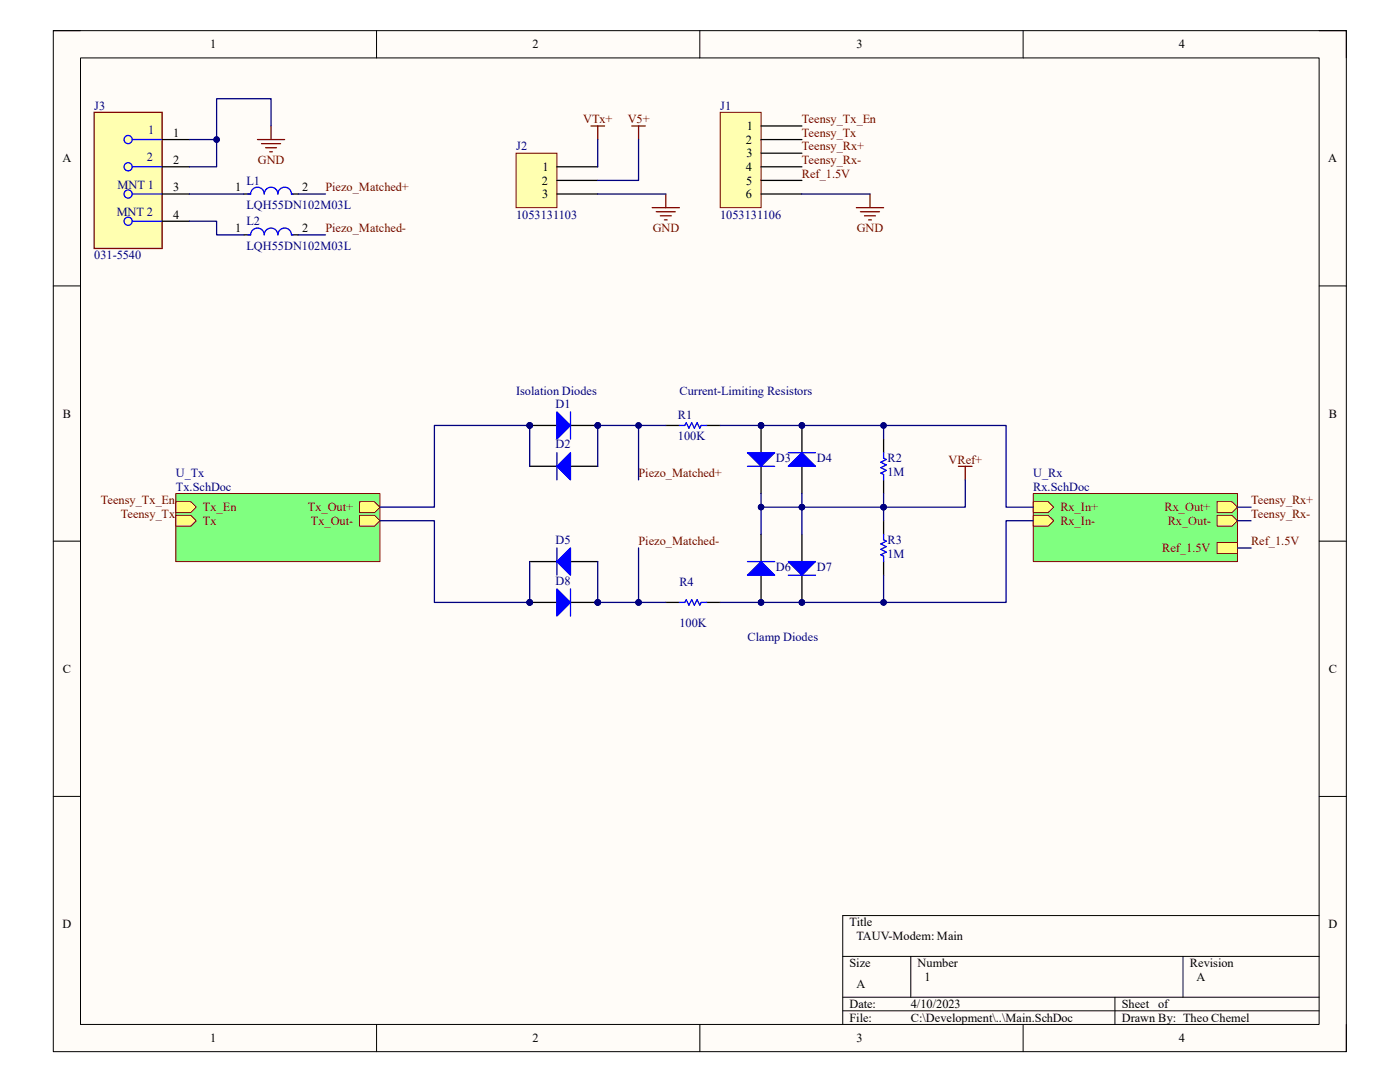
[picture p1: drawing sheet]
<svg xmlns="http://www.w3.org/2000/svg" width="279mm" height="216mm" viewBox="0 0 279 216" stroke-linecap="round" stroke-linejoin="round" font-family="sans-serif">
<path d="M10.6 6.1h258.1v203.7h-258.1z" fill-rule="evenodd" fill="#fffcf8"/>
<path d="M10.6 6.1h258.1v203.7h-258.1z" fill="none" stroke="#000" stroke-width=".2"/>
<path d="M16.1 11.6h247.2v192.8h-247.2z" fill-rule="evenodd" fill="#fffcf8"/>
<g fill="none" stroke="#000" stroke-width=".2">
<path d="M10.6 6.1h5.5M16.1 11.6h247.2v192.8h-247.2zM75.1 6.1v5.4M139.7 6.1v5.5M204.2 6.1v5.5M263.3 6.1h5.4v5.5M10.6 57h5.5M263.3 57.1h5.4M10.6 108h5.5M263.3 108h5.4M10.6 158.9h5.5M263.3 158.9h5.4"/>
<path d="M168.2 190.8h95.1M168.2 199h95.1M181.8 190.8v8.2M222.5 199v5.4M236.1 190.8v8.2M263.3 182.7h-95.1v21.7M75.2 204.4v5.4M139.7 204.4v5.4M168.2 201.7h95.1M204.2 204.4v5.4M268.7 204.4v5.4"/>
</g>
<g fill="none" stroke="#800000" stroke-width=".25">
<path d="M117.9 25.1h2.7M119.3 25.1v2.8M126.1 25.1h2.7M127.4 25.1v2.8M132.9 38.7v2.7M173.6 38.7v2.7M130.2 41.4h5.4M131 42.2h3.8M131.8 43.1h2.2M132.6 43.9h.5M170.9 41.4h5.4M171.7 42.2h3.8"/>
<path d="M172.5 43.1h2.2M173.3 43.9h.6"/>
</g>
<path d="M35.1 98.5h40.7v13.6h-40.7z" fill-rule="evenodd" fill="#80ff80"/>
<path d="M35.1 98.5h40.7v13.6h-40.7z" fill="none" stroke="#800000" stroke-width=".2"/>
<path d="M35.1 100.1h3l1.1 1.1-1.1 1.1h-3z" fill-rule="evenodd" fill="#ffff80"/>
<path d="M35.1 100.1h3l1.1 1.1-1.1 1.1h-3z" fill="none" stroke="#800000" stroke-width=".2"/>
<path d="M35.1 102.8h3l1.1 1.1-1.1 1.1h-3z" fill-rule="evenodd" fill="#ffff80"/>
<path d="M35.1 102.8h3l1.1 1.1-1.1 1.1h-3z" fill="none" stroke="#800000" stroke-width=".2"/>
<path d="M71.8 100.1h2.9l1.1 1.1-1.1 1.1h-2.9z" fill-rule="evenodd" fill="#ffff80"/>
<path d="M71.8 100.1h2.9l1.1 1.1-1.1 1.1h-2.9z" fill="none" stroke="#800000" stroke-width=".2"/>
<path d="M71.8 102.8h2.9l1.1 1.1-1.1 1.1h-2.9z" fill-rule="evenodd" fill="#ffff80"/>
<path d="M71.8 102.8h2.9l1.1 1.1-1.1 1.1h-2.9z" fill="none" stroke="#800000" stroke-width=".2"/>
<circle cx="105.7" cy="84.9" r=".54" fill="#000080"/>
<circle cx="105.7" cy="84.9" r=".54" fill="none" stroke="#000080" stroke-width=".2"/>
<circle cx="119.3" cy="84.9" r=".54" fill="#000080"/>
<circle cx="119.3" cy="84.9" r=".54" fill="none" stroke="#000080" stroke-width=".2"/>
<path d="M105.7 84.9h5.4" fill="none" stroke="#000" stroke-width=".25"/>
<circle cx="105.7" cy="84.9" r=".54" fill="#000080"/>
<circle cx="105.7" cy="84.9" r=".54" fill="none" stroke="#000080" stroke-width=".2"/>
<path d="M113.9 84.9h5.4" fill="none" stroke="#000" stroke-width=".25"/>
<circle cx="119.3" cy="84.9" r=".54" fill="#000080"/>
<circle cx="119.3" cy="84.9" r=".54" fill="none" stroke="#000080" stroke-width=".2"/>
<path d="M111.1 82.2l2.8 2.7-2.8 2.7z" fill="#00f"/>
<path d="M111.1 82.2l2.8 2.7-2.8 2.7zM113.9 82.2v5.4" fill="none" stroke="#00f" stroke-width=".25"/>
<path d="M105.7 93h5.4M113.9 93h5.4" fill="none" stroke="#000" stroke-width=".25"/>
<path d="M111.1 93l2.8-2.7v5.5z" fill="#00f"/>
<path d="M111.1 93l2.8-2.7v5.5zM111.1 90.3v5.5" fill="none" stroke="#00f" stroke-width=".25"/>
<circle cx="105.7" cy="120.2" r=".54" fill="#000080"/>
<circle cx="105.7" cy="120.2" r=".54" fill="none" stroke="#000080" stroke-width=".2"/>
<circle cx="119.3" cy="120.2" r=".54" fill="#000080"/>
<circle cx="119.3" cy="120.2" r=".54" fill="none" stroke="#000080" stroke-width=".2"/>
<path d="M105.7 120.2h5.4" fill="none" stroke="#000" stroke-width=".25"/>
<circle cx="105.7" cy="120.2" r=".54" fill="#000080"/>
<circle cx="105.7" cy="120.2" r=".54" fill="none" stroke="#000080" stroke-width=".2"/>
<path d="M113.9 120.2h5.4" fill="none" stroke="#000" stroke-width=".25"/>
<circle cx="119.3" cy="120.2" r=".54" fill="#000080"/>
<circle cx="119.3" cy="120.2" r=".54" fill="none" stroke="#000080" stroke-width=".2"/>
<path d="M111.1 117.5l2.8 2.7-2.8 2.7z" fill="#00f"/>
<path d="M111.1 117.5l2.8 2.7-2.8 2.7zM113.9 117.5v5.4" fill="none" stroke="#00f" stroke-width=".25"/>
<path d="M105.7 112.1h5.4M113.9 112.1h5.4" fill="none" stroke="#000" stroke-width=".25"/>
<path d="M111.1 112.1l2.8-2.8v5.5z" fill="#00f"/>
<path d="M111.1 112.1l2.8-2.8v5.5zM111.1 109.3v5.5" fill="none" stroke="#00f" stroke-width=".25"/>
<circle cx="151.9" cy="84.9" r=".54" fill="#000080"/>
<circle cx="151.9" cy="84.9" r=".54" fill="none" stroke="#000080" stroke-width=".2"/>
<path d="M151.9 84.9v5.4" fill="none" stroke="#000" stroke-width=".25"/>
<circle cx="151.9" cy="84.9" r=".54" fill="#000080"/>
<circle cx="151.9" cy="84.9" r=".54" fill="none" stroke="#000080" stroke-width=".2"/>
<path d="M151.9 93v5.5" fill="none" stroke="#000" stroke-width=".25"/>
<path d="M149.2 90.3h5.4l-2.7 2.7z" fill="#00f"/>
<path d="M149.2 90.3h5.4l-2.7 2.7zM149.2 93h5.4" fill="none" stroke="#00f" stroke-width=".25"/>
<circle cx="160" cy="84.9" r=".54" fill="#000080"/>
<circle cx="160" cy="84.9" r=".54" fill="none" stroke="#000080" stroke-width=".2"/>
<path d="M160 84.9v5.4M160 93v5.5" fill="none" stroke="#000" stroke-width=".25"/>
<circle cx="160" cy="84.9" r=".54" fill="#000080"/>
<circle cx="160" cy="84.9" r=".54" fill="none" stroke="#000080" stroke-width=".2"/>
<path d="M157.3 93l2.7-2.7 2.8 2.7z" fill="#00f"/>
<path d="M157.3 93l2.7-2.7 2.8 2.7zM157.3 90.3h5.5" fill="none" stroke="#00f" stroke-width=".25"/>
<circle cx="151.9" cy="120.2" r=".54" fill="#000080"/>
<circle cx="151.9" cy="120.2" r=".54" fill="none" stroke="#000080" stroke-width=".2"/>
<path d="M151.9 114.8v5.4" fill="none" stroke="#000" stroke-width=".25"/>
<circle cx="151.9" cy="120.2" r=".54" fill="#000080"/>
<circle cx="151.9" cy="120.2" r=".54" fill="none" stroke="#000080" stroke-width=".2"/>
<path d="M151.9 106.6v5.5" fill="none" stroke="#000" stroke-width=".25"/>
<path d="M151.9 112.1l2.7 2.7h-5.4z" fill="#00f"/>
<path d="M149.2 112.1h5.4M151.9 112.1l2.7 2.7h-5.4z" fill="none" stroke="#00f" stroke-width=".25"/>
<circle cx="160" cy="120.2" r=".54" fill="#000080"/>
<circle cx="160" cy="120.2" r=".54" fill="none" stroke="#000080" stroke-width=".2"/>
<path d="M160 106.6v5.5M160 114.8v5.4" fill="none" stroke="#000" stroke-width=".25"/>
<circle cx="160" cy="120.2" r=".54" fill="#000080"/>
<circle cx="160" cy="120.2" r=".54" fill="none" stroke="#000080" stroke-width=".2"/>
<path d="M157.3 112.1h5.5l-2.8 2.7z" fill="#00f"/>
<path d="M135.6 84.9h1.1l.2-.6 .6 1.1 .5-1.1 .6 1.1 .5-1.1 .6 1.1 .2-.5h1.1M157.3 112.1h5.5l-2.8 2.7zM157.3 114.8h5.5M135.6 120.2h1.1l.2-.5 .6 1.1 .5-1.1 .6 1.1 .5-1.1 .6 1.1 .2-.6h1.1" fill="none" stroke="#00f" stroke-width=".25"/>
<path d="M132.9 84.9h2.7M141 84.9h2.7M132.9 120.2h2.7M141 120.2h2.7" fill="none" stroke="#000" stroke-width=".25"/>
<path d="M191.3 93h2.7M192.6 93v2.8" fill="none" stroke="#800000" stroke-width=".25"/>
<path d="M206.2 98.5h40.8v13.6h-40.8z" fill-rule="evenodd" fill="#80ff80"/>
<path d="M206.2 98.5h40.8v13.6h-40.8z" fill="none" stroke="#800000" stroke-width=".2"/>
<path d="M206.2 100.1h3l1.1 1.1-1.1 1.1h-3z" fill-rule="evenodd" fill="#ffff80"/>
<path d="M206.2 100.1h3l1.1 1.1-1.1 1.1h-3z" fill="none" stroke="#800000" stroke-width=".2"/>
<path d="M206.2 102.8h3l1.1 1.1-1.1 1.1h-3z" fill-rule="evenodd" fill="#ffff80"/>
<path d="M206.2 102.8h3l1.1 1.1-1.1 1.1h-3z" fill="none" stroke="#800000" stroke-width=".2"/>
<path d="M242.9 108.3h4.1v2.1h-4.1z" fill-rule="evenodd" fill="#ffff80"/>
<path d="M242.9 108.3h4.1v2.1h-4.1z" fill="none" stroke="#800000" stroke-width=".2"/>
<path d="M242.9 100.1h3l1.1 1.1-1.1 1.1h-3z" fill-rule="evenodd" fill="#ffff80"/>
<path d="M242.9 100.1h3l1.1 1.1-1.1 1.1h-3z" fill="none" stroke="#800000" stroke-width=".2"/>
<path d="M242.9 102.8h3l1.1 1.1-1.1 1.1h-3z" fill-rule="evenodd" fill="#ffff80"/>
<path d="M242.9 102.8h3l1.1 1.1-1.1 1.1h-3z" fill="none" stroke="#800000" stroke-width=".2"/>
<path d="M176.3 87.6v2.7M176.3 95.8v2.7M176.3 103.9v2.7M176.3 112.1v2.7" fill="none" stroke="#000" stroke-width=".25"/>
<path d="M176.3 90.3v1.1l.6 .3-1.1 .5 1.1 .6-1.1 .5 1.1 .6-1.1 .5 .5 .3v1.1M176.3 106.6v1.1l.6 .3-1.1 .5 1.1 .6-1.1 .5 1.1 .6-1.1 .5 .5 .3v1.1" fill="none" stroke="#00f" stroke-width=".25"/>
<path d="M143.7 22.4h8.2v19h-8.2z" fill-rule="evenodd" fill="#ffffb0"/>
<path d="M143.7 22.4h8.2v19h-8.2z" fill="none" stroke="#800000" stroke-width=".2"/>
<path d="M151.9 25.1h8.1M151.9 27.9h8.1M151.9 30.6h8.1M151.9 33.3h8.1M151.9 36h8.1M151.9 38.7h8.1" fill="none" stroke="#000" stroke-width=".25"/>
<path d="M103 30.6h8.1v10.8h-8.1z" fill-rule="evenodd" fill="#ffffb0"/>
<path d="M103 30.6h8.1v10.8h-8.1z" fill="none" stroke="#800000" stroke-width=".2"/>
<path d="M48.7 38.7h1.3M58.2 38.7h1.3M111.1 33.3h8.2M111.1 36h8.2M111.1 38.7h8.2M48.7 46.9h1.3M58.2 46.9h1.3" fill="none" stroke="#000" stroke-width=".25"/>
<path d="M49.5 38.7h.5a1.36 1.36 0 0 1 1.4-1.3 1.36 1.36 0 0 1 1.3 1.3 1.36 1.36 0 0 1 1.4-1.3 1.36 1.36 0 0 1 1.4 1.3 1.36 1.36 0 0 1 1.3-1.3 1.36 1.36 0 0 1 1.4 1.3h.2M49.5 46.9h.5a1.36 1.36 0 0 1 1.4-1.4 1.36 1.36 0 0 1 1.3 1.4 1.36 1.36 0 0 1 1.4-1.4 1.36 1.36 0 0 1 1.4 1.4 1.36 1.36 0 0 1 1.3-1.4 1.36 1.36 0 0 1 1.4 1.4h.2" fill="none" stroke="#00f" stroke-width=".25"/>
<path d="M18.8 22.4h13.6v27.2h-13.6z" fill-rule="evenodd" fill="#ffffb0"/>
<path d="M18.8 22.4h13.6v27.2h-13.6zM51.4 27.8h5.4M52.2 28.7h3.8M53 29.5h2.2M53.8 30.3h.6M54.1 25.1v2.7" fill="none" stroke="#800000" stroke-width=".25"/>
<g fill="none" stroke="#00f" stroke-width=".25">
<path d="M26.4 27.8h6M26.4 33.3h6M26.4 38.7h6M26.4 44.1h6"/>
<circle cx="25.6" cy="27.8" r=".81"/>
<circle cx="25.6" cy="38.7" r=".81"/>
<circle cx="25.6" cy="33.3" r=".81"/>
<circle cx="25.6" cy="44.1" r=".81"/>
</g>
<path d="M32.4 27.8h5.4M32.4 33.3h5.4M32.4 38.7h5.4M32.4 44.1h5.4" fill="none" stroke="#000" stroke-width=".25"/>
<path d="M119.3 38.7h13.6M119.3 27.9v5.4M127.4 27.9v8.1h-8.1M160 38.7h13.6M105.7 112.1v8.1" fill="none" stroke="#000080" stroke-width=".25"/>
<circle cx="105.7" cy="120.2" r=".54" fill="#000080"/>
<circle cx="105.7" cy="120.2" r=".54" fill="none" stroke="#000080" stroke-width=".2"/>
<path d="M119.3 112.1v8.1" fill="none" stroke="#000080" stroke-width=".25"/>
<circle cx="119.3" cy="120.2" r=".54" fill="#000080"/>
<circle cx="119.3" cy="120.2" r=".54" fill="none" stroke="#000080" stroke-width=".2"/>
<path d="M75.8 103.9h10.9v16.3h19" fill="none" stroke="#000080" stroke-width=".25"/>
<circle cx="105.7" cy="120.2" r=".54" fill="#000080"/>
<circle cx="105.7" cy="120.2" r=".54" fill="none" stroke="#000080" stroke-width=".2"/>
<path d="M127.4 84.9v10.9" fill="none" stroke="#000080" stroke-width=".25"/>
<circle cx="127.4" cy="84.9" r=".54" fill="#000080"/>
<circle cx="127.4" cy="84.9" r=".54" fill="none" stroke="#000080" stroke-width=".2"/>
<path d="M127.4 109.3v10.9" fill="none" stroke="#000080" stroke-width=".25"/>
<circle cx="127.4" cy="120.2" r=".54" fill="#000080"/>
<circle cx="127.4" cy="120.2" r=".54" fill="none" stroke="#000080" stroke-width=".2"/>
<path d="M206.2 103.9h-5.4v16.3h-57.1" fill="none" stroke="#000080" stroke-width=".25"/>
<circle cx="151.9" cy="120.2" r=".54" fill="#000080"/>
<circle cx="151.9" cy="120.2" r=".54" fill="none" stroke="#000080" stroke-width=".2"/>
<circle cx="160" cy="120.2" r=".54" fill="#000080"/>
<circle cx="160" cy="120.2" r=".54" fill="none" stroke="#000080" stroke-width=".2"/>
<circle cx="176.3" cy="120.2" r=".54" fill="#000080"/>
<circle cx="176.3" cy="120.2" r=".54" fill="none" stroke="#000080" stroke-width=".2"/>
<path d="M105.7 84.9v8.1" fill="none" stroke="#000080" stroke-width=".25"/>
<circle cx="105.7" cy="84.9" r=".54" fill="#000080"/>
<circle cx="105.7" cy="84.9" r=".54" fill="none" stroke="#000080" stroke-width=".2"/>
<path d="M119.3 84.9v8.1" fill="none" stroke="#000080" stroke-width=".25"/>
<circle cx="119.3" cy="84.9" r=".54" fill="#000080"/>
<circle cx="119.3" cy="84.9" r=".54" fill="none" stroke="#000080" stroke-width=".2"/>
<path d="M160 101.2v5.4" fill="none" stroke="#000080" stroke-width=".25"/>
<circle cx="160" cy="101.2" r=".54" fill="#000080"/>
<circle cx="160" cy="101.2" r=".54" fill="none" stroke="#000080" stroke-width=".2"/>
<path d="M105.7 84.9h-19v16.3h-10.9" fill="none" stroke="#000080" stroke-width=".25"/>
<circle cx="105.7" cy="84.9" r=".54" fill="#000080"/>
<circle cx="105.7" cy="84.9" r=".54" fill="none" stroke="#000080" stroke-width=".2"/>
<path d="M143.7 84.9h8.2" fill="none" stroke="#000080" stroke-width=".25"/>
<circle cx="151.9" cy="84.9" r=".54" fill="#000080"/>
<circle cx="151.9" cy="84.9" r=".54" fill="none" stroke="#000080" stroke-width=".2"/>
<path d="M151.9 98.5v2.7" fill="none" stroke="#000080" stroke-width=".25"/>
<circle cx="151.9" cy="101.2" r=".54" fill="#000080"/>
<circle cx="151.9" cy="101.2" r=".54" fill="none" stroke="#000080" stroke-width=".2"/>
<path d="M160 98.5v2.7" fill="none" stroke="#000080" stroke-width=".25"/>
<circle cx="160" cy="101.2" r=".54" fill="#000080"/>
<circle cx="160" cy="101.2" r=".54" fill="none" stroke="#000080" stroke-width=".2"/>
<path d="M192.6 95.8v5.4h-40.7v5.4" fill="none" stroke="#000080" stroke-width=".25"/>
<circle cx="151.9" cy="101.2" r=".54" fill="#000080"/>
<circle cx="151.9" cy="101.2" r=".54" fill="none" stroke="#000080" stroke-width=".2"/>
<circle cx="160" cy="101.2" r=".54" fill="#000080"/>
<circle cx="160" cy="101.2" r=".54" fill="none" stroke="#000080" stroke-width=".2"/>
<circle cx="176.3" cy="101.2" r=".54" fill="#000080"/>
<circle cx="176.3" cy="101.2" r=".54" fill="none" stroke="#000080" stroke-width=".2"/>
<path d="M151.9 84.9h48.9v16.3h5.4" fill="none" stroke="#000080" stroke-width=".25"/>
<circle cx="151.9" cy="84.9" r=".54" fill="#000080"/>
<circle cx="151.9" cy="84.9" r=".54" fill="none" stroke="#000080" stroke-width=".2"/>
<circle cx="160" cy="84.9" r=".54" fill="#000080"/>
<circle cx="160" cy="84.9" r=".54" fill="none" stroke="#000080" stroke-width=".2"/>
<circle cx="176.3" cy="84.9" r=".54" fill="#000080"/>
<circle cx="176.3" cy="84.9" r=".54" fill="none" stroke="#000080" stroke-width=".2"/>
<path d="M119.3 120.2h8.1" fill="none" stroke="#000080" stroke-width=".25"/>
<circle cx="119.3" cy="120.2" r=".54" fill="#000080"/>
<circle cx="119.3" cy="120.2" r=".54" fill="none" stroke="#000080" stroke-width=".2"/>
<circle cx="127.4" cy="120.2" r=".54" fill="#000080"/>
<circle cx="127.4" cy="120.2" r=".54" fill="none" stroke="#000080" stroke-width=".2"/>
<path d="M176.3 114.8v5.4" fill="none" stroke="#000080" stroke-width=".25"/>
<circle cx="176.3" cy="120.2" r=".54" fill="#000080"/>
<circle cx="176.3" cy="120.2" r=".54" fill="none" stroke="#000080" stroke-width=".2"/>
<path d="M176.3 101.2v2.7" fill="none" stroke="#000080" stroke-width=".25"/>
<circle cx="176.3" cy="101.2" r=".54" fill="#000080"/>
<circle cx="176.3" cy="101.2" r=".54" fill="none" stroke="#000080" stroke-width=".2"/>
<path d="M176.3 98.5v2.7" fill="none" stroke="#000080" stroke-width=".25"/>
<circle cx="176.3" cy="101.2" r=".54" fill="#000080"/>
<circle cx="176.3" cy="101.2" r=".54" fill="none" stroke="#000080" stroke-width=".2"/>
<path d="M176.3 84.9v2.7" fill="none" stroke="#000080" stroke-width=".25"/>
<circle cx="176.3" cy="84.9" r=".54" fill="#000080"/>
<circle cx="176.3" cy="84.9" r=".54" fill="none" stroke="#000080" stroke-width=".2"/>
<path d="M127.4 120.2h5.5" fill="none" stroke="#000080" stroke-width=".25"/>
<circle cx="127.4" cy="120.2" r=".54" fill="#000080"/>
<circle cx="127.4" cy="120.2" r=".54" fill="none" stroke="#000080" stroke-width=".2"/>
<path d="M119.3 84.9h13.6" fill="none" stroke="#000080" stroke-width=".25"/>
<circle cx="119.3" cy="84.9" r=".54" fill="#000080"/>
<circle cx="119.3" cy="84.9" r=".54" fill="none" stroke="#000080" stroke-width=".2"/>
<circle cx="127.4" cy="84.9" r=".54" fill="#000080"/>
<circle cx="127.4" cy="84.9" r=".54" fill="none" stroke="#000080" stroke-width=".2"/>
<path d="M37.8 38.7h10.9M54.1 25.1v-5.4h-10.9v8.1h-5.4M59.5 38.7h5.5M37.8 44.1h5.4v2.8h5.5M59.5 46.9h5.5M247 101.2h2.7M247 109.3h2.7M247 103.9h2.7" fill="none" stroke="#000080" stroke-width=".25"/>
<circle cx="43.2" cy="27.8" r=".54" fill="#000080"/>
<circle cx="43.2" cy="27.8" r=".54" fill="none" stroke="#000080" stroke-width=".2"/>
<path d="M43.2 27.8v5.5h-5.4" fill="none" stroke="#000080" stroke-width=".25"/>
<circle cx="43.2" cy="27.8" r=".54" fill="#000080"/>
<circle cx="43.2" cy="27.8" r=".54" fill="none" stroke="#000080" stroke-width=".2"/>
<g font-size="2.5">
<text x="42" y="9.7">1</text>
<text x="106.3" y="9.7">2</text>
<text x="170.9" y="9.7">3</text>
<text x="235.3" y="9.7">4</text>
<text x="34.5" y="27.3">1</text>
<text x="148.8" y="28.7">2</text>
<text x="149.1" y="26">1</text>
<text x="12.5" y="32.4">A</text>
<text x="34.5" y="32.7">2</text>
<text x="108.3" y="34.1">1</text>
<text x="148.8" y="34.1">4</text>
<text x="149" y="31.4">3</text>
<text x="265.1" y="32.4">A</text>
<text x="34.5" y="38.2">3</text>
<text x="46.9" y="38.2">1</text>
<text x="60.3" y="38.2">2</text>
<text x="108.1" y="36.8">2</text>
<text x="108.2" y="39.5">3</text>
<text x="148.8" y="39.5">6</text>
<text x="148.9" y="36.8">5</text>
<text x="34.5" y="43.6">4</text>
<text x="46.9" y="46.3">1</text>
<text x="60.3" y="46.3">2</text>
<text x="12.6" y="83.3">B</text>
<text x="265.2" y="83.3">B</text>
<text x="12.6" y="134.3">C</text>
<text x="265.2" y="134.3">C</text>
<text x="12.5" y="185.2">D</text>
<text x="169.5" y="184.9">Title</text>
<text x="265.1" y="185.2">D</text>
<text x="170.9" y="187.6">TAUV-Modem: Main</text>
<text x="169.5" y="193">Size</text>
<text x="170.9" y="197.1">A</text>
<text x="183.1" y="193">Number</text>
<text x="184.5" y="195.7">1</text>
<text x="237.5" y="193">Revision</text>
<text x="238.8" y="195.7">A</text>
<text x="169.5" y="201.2">Date:</text>
<text x="169.5" y="203.9">File:</text>
<text x="181.8" y="201.2">4/10/2023</text>
<text x="181.8" y="203.9">C:\Development\..\Main.SchDoc</text>
<text x="223.9" y="203.9">Drawn By: Theo Chemel</text>
<text x="223.9" y="201.2">Sheet</text>
<text x="231.1" y="201.2">of</text>
<text x="42" y="207.9">1</text>
<text x="106.3" y="207.9">2</text>
<text x="170.9" y="207.9">3</text>
<text x="235.3" y="207.9">4</text>
</g>
<g font-size="2.5" fill="#000080">
<text x="18.8" y="21.9">J3</text>
<text x="143.7" y="21.9">J1</text>
<text x="29.5" y="26.8">1</text>
<text x="29.3" y="32.2">2</text>
<text x="103" y="30">J2</text>
<text x="23.5" y="37.6">MNT 1</text>
<text x="49.2" y="36.8">L1</text>
<text x="49.2" y="41.7">LQH55DN102M03L</text>
<text x="23.3" y="43.1">MNT 2</text>
<text x="49.2" y="45">L2</text>
<text x="103" y="43.6">1053131103</text>
<text x="143.7" y="43.6">1053131106</text>
<text x="18.8" y="51.7">031-5540</text>
<text x="49.2" y="49.9">LQH55DN102M03L</text>
<text x="103" y="78.9">Isolation Diodes</text>
<text x="110.9" y="81.4">D1</text>
<text x="135.3" y="83.5">R1</text>
<text x="135.6" y="78.9">Current-Limiting Resistors</text>
<text x="110.9" y="89.5">D2</text>
<text x="135.3" y="87.9">100K</text>
<text x="35.1" y="95.2">U_Tx</text>
<text x="154.9" y="92.2">D3</text>
<text x="163" y="92.2">D4</text>
<text x="177.1" y="95">1M</text>
<text x="177.1" y="92.2">R2</text>
<text x="206.2" y="95.2">U_Rx</text>
<text x="35.1" y="97.9">Tx.SchDoc</text>
<text x="206.2" y="97.9">Rx.SchDoc</text>
<text x="110.9" y="108.5">D5</text>
<text x="154.9" y="114">D6</text>
<text x="163" y="114">D7</text>
<text x="177.1" y="111.3">1M</text>
<text x="177.1" y="108.5">R3</text>
<text x="110.9" y="116.7">D8</text>
<text x="135.6" y="116.9">R4</text>
<text x="135.6" y="125.1">100K</text>
<text x="149.2" y="127.8">Clamp Diodes</text>
</g>
<g font-size="2.5" fill="#800000">
<text x="116.4" y="24.6">VTx+</text>
<text x="125.3" y="24.6">V5+</text>
<text x="160" y="24.6">Teensy_Tx_En</text>
<text x="160" y="27.3">Teensy_Tx</text>
<text x="51.5" y="32.7">GND</text>
<text x="160" y="30">Teensy_Rx+</text>
<text x="160" y="35.4">Ref_1.5V</text>
<text x="160" y="32.7">Teensy_Rx-</text>
<text x="64.9" y="38.2">Piezo_Matched+</text>
<text x="64.9" y="46.3">Piezo_Matched-</text>
<text x="130.3" y="46.3">GND</text>
<text x="171" y="46.3">GND</text>
<text x="127.4" y="95.2">Piezo_Matched+</text>
<text x="189.3" y="92.5">VRef+</text>
<text x="20.1" y="100.6">Teensy_Tx_En</text>
<text x="249.7" y="100.6">Teensy_Rx+</text>
<text x="24.1" y="103.4">Teensy_Tx</text>
<text x="40.5" y="102">Tx_En</text>
<text x="40.5" y="104.7">Tx</text>
<text x="61.4" y="102">Tx_Out+</text>
<text x="62" y="104.7">Tx_Out-</text>
<text x="211.6" y="102">Rx_In+</text>
<text x="211.6" y="104.7">Rx_In-</text>
<text x="232.4" y="102">Rx_Out+</text>
<text x="233" y="104.7">Rx_Out-</text>
<text x="249.7" y="103.4">Teensy_Rx-</text>
<text x="127.4" y="108.8">Piezo_Matched-</text>
<text x="231.9" y="110.2">Ref_1.5V</text>
<text x="249.7" y="108.8">Ref_1.5V</text>
</g>
</svg>
